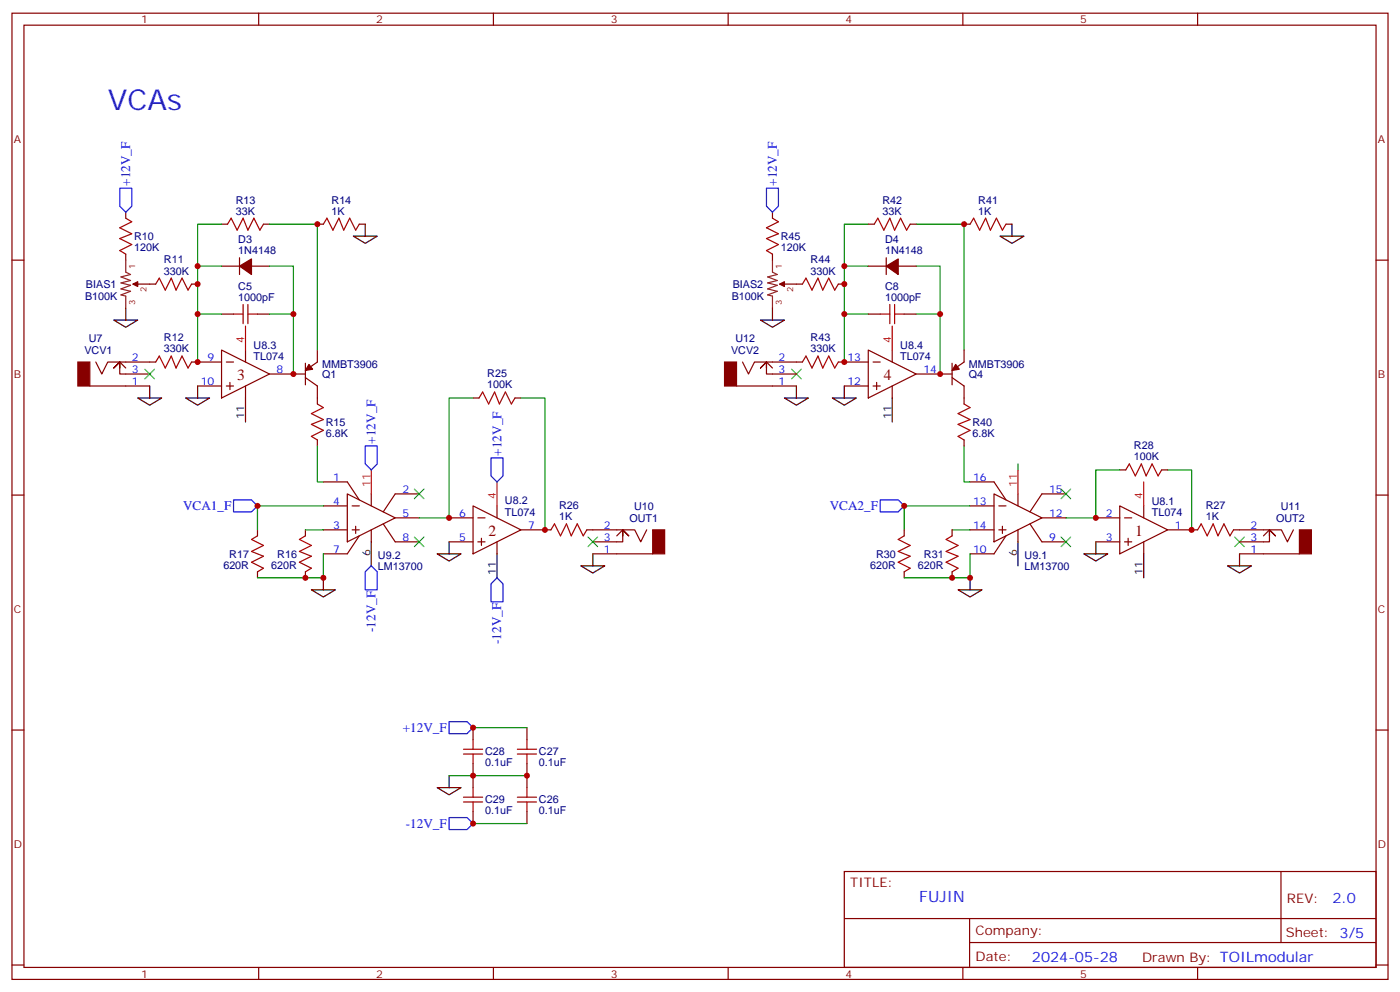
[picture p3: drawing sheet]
<svg xmlns="http://www.w3.org/2000/svg" width="412mm" height="292mm" viewBox="0 0 412 292" stroke-linecap="round" stroke-linejoin="round" font-family="sans-serif">
<g fill="none" stroke="#870000" stroke-width=".35">
<path d="M3.5 3.9h405.4v284.3h-405.4zM7.1 7.4h398.2v277.3h-398.2zM76.2 3.9v3.5M145.3 3.9v3.5M214.5 3.9v3.5M283.6 3.9v3.5M352.8 3.9v3.5M3.5 76.6h3.6M37 62.4v1.8M37 74.8v1.8M65.3 78.3h5.3M65.3 66h1.7"/>
<path d="M70.6 75.8v5M74.1 78.3h5.3M77.6 66h1.8M93.5 66h1.7M105.8 66h1.8M227.5 62.4v1.8M227.5 74.8v1.8M255.8 78.3h5.3M255.8 66h1.7M261.1 75.8v5M264.6 78.3h5.3M268.1 66h1.8"/>
<path d="M284 66h1.8M296.3 66h1.8M405.3 76.6h3.6M40.6 83.6h5.3M56.4 83.6h1.8M65.3 92.4h3.5M75.8 92.4h3.6M231.1 83.6h5.3M246.9 83.6h1.8M255.8 92.4h3.5M266.3 92.4h3.6M26.5 113.6h17.6"/>
<path d="M28.2 106.5l1.8 3.6 1.7-3.6h14.2M37 108.3l-1.7-1.8-1.8 1.8 1.8-1.8v3.6h8.8M56.4 106.5h8.9M58.2 113.6h7.1M65.3 103l14.1 7.1-14.1 7zM66.7 106.5h2.1M66.7 113.6h2.1M67.7 112.5v2.2M72.3 103v3.5M72.3 113.6v3.5M79.4 110.1h10.6M90 106.9v6.3"/>
<path d="M90 111.1l3.5 2.5v5.3M93.5 103v3.5l-3.5 2.5M139.3 117.1h1.8M151.7 117.1h1.8M217 113.6h17.6M218.7 106.5l1.8 3.6 1.7-3.6h14.2M227.5 108.3l-1.7-1.8-1.8 1.8 1.8-1.8v3.6h8.8M246.9 106.5h8.9M248.7 113.6h7.1M255.8 103l14.1 7.1-14.1 7zM257.2 106.5h2.1M257.2 113.6h2.1"/>
<path d="M258.2 112.5v2.2M262.8 103v3.5M262.8 113.6v3.5M269.9 110.1h10.6M280.5 106.9v6.3M280.5 111.1l3.5 2.5v5.3M284 103v3.5l-3.5 2.5M93.5 129.5v1.7M284 129.5v1.7M329.8 138.3h1.8M342.2 138.3h1.8M3.5 145.7h3.6"/>
<path d="M75.8 155.9v1.8M90 155.9v1.8M95.2 148.9h7.1M95.2 155.9h7.1M95.2 141.8h7.1l3.5 5.3M102.3 145.3l14.1 7.1-14.1 7.1zM103.7 148.9h2.1M103.7 155.9h2.1M104.8 154.9v2.1M105.8 157.7l-3.5 5.3h-7.1M109.4 145.3v3.6M109.4 155.9v3.6"/>
<path d="M112.9 154.2l3.5 5.3h7.1M116.4 152.4h7.1M123.5 145.3h-7.1l-3.5 5.3M132.3 159.5h7M132.3 152.4h7M139.3 148.9l14.2 7-14.2 7.1zM140.8 159.5h2.1M140.8 152.4h2.1M141.8 158.4v2.1M146.4 148.9v3.5M146.4 159.5v3.5M153.5 155.9h8.8"/>
<path d="M172.9 155.9h14.1l1.7 3.6 1.8-3.6M181.7 157.7l1.7-1.8 1.8 1.8-1.8-1.8v3.6h-8.8M266.3 155.9v1.8M280.5 155.9v1.8M285.8 148.9h7M285.8 155.9h7M285.8 141.8h7l3.5 5.3M292.8 145.3l14.1 7.1-14.1 7.1zM294.2 148.9h2.1M294.2 155.9h2.1M295.3 154.9v2.1M296.3 157.7l-3.5 5.3h-7"/>
<path d="M299.9 145.3v3.6M299.9 155.9v3.6M303.4 154.2l3.5 5.3h7.1M306.9 152.4h7.1M314 145.3h-7.1l-3.5 5.3M322.8 159.5h7M322.8 152.4h7M329.8 148.9l14.2 7-14.2 7.1zM331.3 159.5h2.1M331.3 152.4h2.1M332.3 158.4v2.1M336.9 148.9v3.5"/>
<path d="M336.9 159.5v3.5M344 155.9h8.8M363.4 155.9h14.1l1.7 3.6 1.8-3.6M372.2 157.7l1.7-1.8 1.8 1.8-1.8-1.8v3.6h-8.8M405.3 145.7h3.6M75.8 168.3v1.7M90 168.3v1.7M174.6 163h17.7M266.3 168.3v1.7M280.5 168.3v1.7M365.1 163h17.7M3.5 214.8h3.6"/>
<path d="M139.3 214.1v3.6M155.2 214.1v3.6M405.3 214.8h3.6M139.3 224.7v7.1M139.3 238.8v3.6M155.2 224.7v7.1M155.2 238.8v3.6M248.7 256.5h156.6v28.2h-156.6zM377.3 256.5v20.9M248.7 270.3h156.5M285.6 277.4h119.6M285.6 270.3v14.1"/>
<path d="M3.5 284h3.6M76.2 284.7v3.5M145.3 284.7v3.5M214.5 284.7v3.5M283.6 284.7v3.5M352.8 284.7v3.5M405.3 284h3.6"/>
</g>
<g fill="none" stroke="#a10000" stroke-width=".35">
<path d="M37 64.2l1.8 1.1-3.5 1.7 3.5 1.8-3.5 1.4 3.5 1.8-3.5 1.7 1.7 1.1M67 66l1.1-1.8 1.7 3.5 1.8-3.5 1.4 3.5 1.8-3.5 1.8 3.5 1-1.7M95.2 66l1.1-1.8 1.8 3.5 1.7-3.5 1.4 3.5 1.8-3.5 1.8 3.5 1-1.7M227.5 64.2l1.8 1.1-3.5 1.7 3.5 1.8-3.5 1.4 3.5 1.8-3.5 1.7 1.7 1.1M257.5 66l1.1-1.8 1.7 3.5 1.8-3.5 1.4 3.5 1.8-3.5 1.8 3.5 1-1.7M285.8 66l1-1.8 1.8 3.5 1.7-3.5 1.4 3.5 1.8-3.5 1.8 3.5 1-1.7M45.9 83.6l1-1.8 1.8 3.6 1.7-3.6 1.5 3.6 1.7-3.6 1.8 3.6 1-1.8M68.8 92.4h2.8M71.6 89.6v5.6M73 89.6v5.6M73 92.4h2.8M236.4 83.6l1-1.8 1.8 3.6 1.7-3.6 1.5 3.6 1.7-3.6 1.8 3.6 1-1.8"/>
<path d="M259.3 92.4h2.8M262.1 89.6v5.6M263.5 92.4h2.8M263.5 89.6v5.6M45.9 106.5l1-1.7 1.8 3.5 1.7-3.5 1.5 3.5 1.7-3.5 1.8 3.5 1-1.8M93.5 118.9l1.7 1-3.5 1.8 3.5 1.8-3.5 1.4 3.5 1.7-3.5 1.8 1.8 1.1M141.1 117.1l1.1-1.7 1.7 3.5 1.8-3.5 1.4 3.5 1.8-3.5 1.7 3.5 1.1-1.8M236.4 106.5l1-1.7 1.8 3.5 1.7-3.5 1.5 3.5 1.7-3.5 1.8 3.5 1-1.8M284 118.9l1.8 1-3.6 1.8 3.6 1.8-3.6 1.4 3.6 1.7-3.6 1.8 1.8 1.1M331.6 138.3l1.1-1.8 1.7 3.6 1.8-3.6 1.4 3.6 1.8-3.6 1.7 3.6 1.1-1.8M75.8 157.7l-1.7 1.1 3.5 1.7-3.5 1.8 3.5 1.4-3.5 1.8 3.5 1.7-1.8 1.1M90 157.7l-1.8 1.1 3.5 1.7-3.5 1.8 3.5 1.4-3.5 1.8 3.5 1.7-1.7 1.1"/>
<path d="M162.3 155.9l1-1.7 1.8 3.5 1.8-3.5 1.4 3.5 1.7-3.5 1.8 3.5 1.1-1.8M266.3 157.7l-1.7 1.1 3.5 1.7-3.5 1.8 3.5 1.4-3.5 1.8 3.5 1.7-1.8 1.1M280.5 157.7l-1.8 1.1 3.5 1.7-3.5 1.8 3.5 1.4-3.5 1.8 3.5 1.7-1.7 1.1M352.8 155.9l1-1.7 1.8 3.5 1.8-3.5 1.4 3.5 1.7-3.5 1.8 3.5 1.1-1.8M139.3 217.7v2.8M155.2 217.7v2.8M136.5 234.6h5.7M136.5 236h5.7M136.5 220.5h5.7M136.5 221.9h5.7M139.3 221.9v2.8M139.3 231.8v2.8"/>
<path d="M139.3 236v2.8M152.4 234.6h5.6M152.4 236h5.6M152.4 220.5h5.6M152.4 221.9h5.6M155.2 221.9v2.8M155.2 231.8v2.8M155.2 236v2.8"/>
</g>
<path d="M37 76.6v3.5l1.5 .7-2.9 .7 2.9 1-2.9 .8 2.9 .7-2.9 1 2.9 .7-2.9 1.1 1.4 .3v3.6M227.5 76.6v3.5l1.5 .7-2.9 .7 2.9 1-2.9 .8 2.9 .7-2.9 1 2.9 .7-2.9 1.1 1.4 .3v3.6M39.2 83.6h1.4M229.7 83.6h1.4" fill="none" stroke="#8c2424" stroke-width=".35"/>
<g fill="#870000" stroke="#870000" stroke-width=".35">
<path d="M39.2 83.6l1.4-.7v1.4z"/>
<path d="M22.9 106.5h3.6v7.1h-3.6z"/>
<path d="M70.6 78.3l3.5-2.1v4.6z"/>
<path d="M91 107.2l1.1 1.5-2.1 .3z"/>
<path d="M192.3 155.9h3.5v7.1h-3.5z"/>
<path d="M382.8 155.9h3.5v7.1h-3.5z"/>
<path d="M281.5 107.2l1.1 1.5-2.1 .3z"/>
<path d="M261.1 78.3l3.5-2.1v4.6z"/>
<path d="M213.4 106.5h3.6v7.1h-3.6z"/>
<path d="M229.7 83.6l1.4-.7v1.4z"/>
</g>
<g fill="none" stroke="#000" stroke-width=".35">
<path d="M104.1 69.5h7l-3.5 2.1zM107.6 66v3.5M294.6 69.5h7l-3.5 2.1zM298.1 66v3.5M33.5 94.2h7.1l-3.6 2.1zM37 90.7v3.5M224 94.2h7.1l-3.6 2.1zM227.5 90.7v3.5M35.3 106.5v1.8M40.6 117.1h7l-3.5 2.1zM44.1 113.6v3.5M54.7 117.1h7l-3.5 2.1z"/>
<path d="M58.2 113.6v3.5M72.3 117.1v7.1M225.8 106.5v1.8M231.1 117.1h7l-3.5 2.1zM234.6 113.6v3.5M245.2 117.1h7l-3.5 2.1zM248.7 113.6v3.5M262.8 117.1v7.1M109.4 159.5v7M132.3 159.5v3.5M183.4 155.9v1.8M299.9 159.5v7"/>
<path d="M322.8 159.5v3.5M373.9 155.9v1.8M91.7 173.6h7.1l-3.6 2.1zM95.2 170v3.6M128.8 163h7l-3.5 2.1zM146.4 163v7M171.1 166.5h7.1l-3.6 2.1zM174.6 163v3.5M282.2 173.6h7.1l-3.5 2.1zM285.8 170v3.6M319.3 163h7l-3.5 2.1zM336.9 163v7"/>
<path d="M361.6 166.5h7.1l-3.6 2.1zM365.1 163v3.5M128.8 231.8h7l-3.5 2.1zM132.3 228.2v3.6"/>
</g>
<g fill="none" stroke="#3c3" stroke-width=".35">
<path d="M42.7 108.7l2.8 2.8M45.5 108.7l-2.8 2.8M233.2 108.7l2.8 2.8M236 108.7l-2.8 2.8M122.1 143.9l2.8 2.9M122.1 158l2.8 2.9M124.9 143.9l-2.8 2.9M124.9 158l-2.8 2.9M173.2 158l2.8 2.9M176 158l-2.8 2.9M312.6 158l2.8 2.9M312.6 143.9l2.8 2.9"/>
<path d="M315.4 158l-2.8 2.9M315.4 143.9l-2.8 2.9M363.7 158l2.8 2.9M366.5 158l-2.8 2.9"/>
</g>
<g fill="none" stroke="#008700" stroke-width=".35">
<path d="M58.2 78.3h7.1M65.3 66h-7.1v40.5M79.4 78.3h7v31.8M79.4 66h14.1v37M248.7 78.3h7.1M255.8 66h-7.1v40.5M269.9 66h14.1v37M269.9 78.3h7v31.8M58.2 92.4h7.1M79.4 92.4h7M248.7 92.4h7.1M269.9 92.4h7"/>
<path d="M139.3 117.1h-7v35.3h-8.8M153.5 117.1h7v38.8M93.5 131.2v10.6h1.7M284 131.2v10.6h1.8M299.9 136.5v1.8M329.8 138.3h-7v14.1h-8.8M344 138.3h7v17.6M90 155.9h5.2M95.2 148.9h-19.4v7M280.5 155.9h5.3M285.8 148.9h-19.5v7M95.2 163v7h-19.4"/>
<path d="M285.8 163v7h-19.5M139.3 214.1h15.9M132.3 228.2h22.9M139.3 242.4h15.9"/>
</g>
<path d="M72.3 96v7M262.8 96v7M109.4 138.3v7M299.9 138.3v7M146.4 141.8v7.1M336.9 141.8v7.1" fill="none" stroke="#f00" stroke-width=".35"/>
<path d="M35.3 55.4h3.5v5.3l-1.8 1.7-1.7-1.7zM225.8 55.4h3.5v5.3l-1.8 1.7-1.7-1.7zM107.6 131.2h3.5v5.3l-1.7 1.8-1.8-1.8zM144.6 134.8h3.6v5.3l-1.8 1.7-1.8-1.7zM68.8 147.1h5.3l1.7 1.8-1.7 1.7h-5.3zM259.3 147.1h5.3l1.7 1.8-1.7 1.7h-5.3zM109.4 166.5l1.7 1.8v5.3h-3.5v-5.3zM144.6 171.8l1.8-1.8 1.8 1.8v5.3h-3.6zM132.3 212.4h5.3l1.7 1.7-1.7 1.8h-5.3zM132.3 240.6h5.3l1.7 1.8-1.7 1.7h-5.3z" fill="none" stroke="#00f" stroke-width=".35"/>
<g fill="#c00">
<circle cx="86.4" cy="92.4" r=".88"/>
<circle cx="58.2" cy="83.6" r=".88"/>
<circle cx="58.2" cy="78.3" r=".88"/>
<circle cx="58.2" cy="92.4" r=".88"/>
<circle cx="93.5" cy="66" r=".88"/>
<circle cx="132.3" cy="152.4" r=".88"/>
<circle cx="160.5" cy="155.9" r=".88"/>
<circle cx="284" cy="66" r=".88"/>
<circle cx="248.7" cy="92.4" r=".88"/>
<circle cx="248.7" cy="78.3" r=".88"/>
<circle cx="248.7" cy="83.6" r=".88"/>
<circle cx="276.9" cy="92.4" r=".88"/>
<circle cx="280.5" cy="170" r=".88"/>
<circle cx="90" cy="170" r=".88"/>
<circle cx="155.2" cy="228.2" r=".88"/>
<circle cx="139.3" cy="228.2" r=".88"/>
<circle cx="322.8" cy="152.4" r=".88"/>
<circle cx="351" cy="155.9" r=".88"/>
<circle cx="86.4" cy="110.1" r=".88"/>
<circle cx="58.2" cy="106.5" r=".88"/>
<circle cx="276.9" cy="110.1" r=".88"/>
<circle cx="248.7" cy="106.5" r=".88"/>
<circle cx="75.8" cy="148.9" r=".88"/>
<circle cx="266.3" cy="148.9" r=".88"/>
<circle cx="95.3" cy="170" r=".88"/>
<circle cx="285.8" cy="170" r=".88"/>
<circle cx="139.3" cy="214.1" r=".88"/>
<circle cx="139.3" cy="242.4" r=".88"/>
</g>
<text font-size="8.5" fill="#00f" x="31.7" y="32.5">VCAs</text>
<g font-size="4.6" fill="#800">
<text x="69.8" y="111.8">3</text>
<text x="260.3" y="111.8">4</text>
<text x="143.9" y="157.7">2</text>
<text x="334.4" y="157.7">1</text>
</g>
<text font-size="4.6" fill="#00f" x="270.8" y="265.5">FUJIN</text>
<g font-size="4.2" fill="#00f">
<text x="392.5" y="265.7">2.0</text>
<text x="304" y="283.1">2024-05-28</text>
</g>
<g font-size="3.9" fill="#00f">
<text x="38.3" y="54.7" transform="rotate(-90 38.3 54.7)">+12V_F</text>
<text x="228.8" y="54.7" transform="rotate(-90 228.8 54.7)">+12V_F</text>
<text x="110.6" y="130.5" transform="rotate(-90 110.6 130.5)">+12V_F</text>
<text x="147.7" y="134.1" transform="rotate(-90 147.7 134.1)">+12V_F</text>
<text x="53.9" y="150.1">VCA1_F</text>
<text x="244.4" y="150.1">VCA2_F</text>
<text x="110.6" y="186" transform="rotate(-90 110.6 186)">-12V_F</text>
<text x="147.7" y="189.5" transform="rotate(-90 147.7 189.5)">-12V_F</text>
<text x="118.7" y="215.4">+12V_F</text>
<text x="119.6" y="243.6">-12V_F</text>
</g>
<g font-size="3.9" fill="#800">
<text x="250.5" y="261.1">TITLE:</text>
<text x="379.1" y="265.7">REV:</text>
<text x="287.4" y="275.3">Company:</text>
<text x="378.7" y="275.9">Sheet: 3/5</text>
<text x="287.4" y="282.9">Date:</text>
<text x="336.4" y="283">Drawn By: TOILmodular</text>
</g>
<g font-size="3.2" fill="#800">
<text x="41.6" y="6.9">1</text>
<text x="110.8" y="6.9">2</text>
<text x="179.9" y="6.9">3</text>
<text x="249.1" y="6.9">4</text>
<text x="318.2" y="6.9">5</text>
<text x="4.1" y="42">A</text>
<text x="405.9" y="42">A</text>
<text x="4.1" y="111.1">B</text>
<text x="405.9" y="111.1">B</text>
<text x="4.1" y="180.3">C</text>
<text x="405.9" y="180.3">C</text>
<text x="4.1" y="249.4">D</text>
<text x="405.9" y="249.4">D</text>
<text x="41.6" y="287.7">1</text>
<text x="110.8" y="287.7">2</text>
<text x="179.9" y="287.7">3</text>
<text x="249.1" y="287.7">4</text>
<text x="318.2" y="287.7">5</text>
</g>
<g font-size="3.2" fill="#000080">
<text x="69.4" y="59.9">R13</text>
<text x="97.7" y="59.9">R14</text>
<text x="259.9" y="59.9">R42</text>
<text x="288.2" y="59.9">R41</text>
<text x="69.4" y="63.1">33K</text>
<text x="97.7" y="63.1">1K</text>
<text x="259.9" y="63.1">33K</text>
<text x="288.2" y="63.1">1K</text>
<text x="39.5" y="70.6">R10</text>
<text x="70.2" y="71.6">D3</text>
<text x="230" y="70.6">R45</text>
<text x="260.7" y="71.6">D4</text>
<text x="39.5" y="73.9">120K</text>
<text x="48.3" y="77.5">R11</text>
<text x="70.2" y="74.8">1N4148</text>
<text x="230" y="73.9">120K</text>
<text x="238.8" y="77.5">R44</text>
<text x="260.7" y="74.8">1N4148</text>
<text x="48.3" y="80.8">330K</text>
<text x="238.8" y="80.8">330K</text>
<text x="25.1" y="88.2">B100K</text>
<text x="25.3" y="84.7">BIAS1</text>
<text x="70.2" y="88.5">1000pF</text>
<text x="70.2" y="85.4">C5</text>
<text x="215.6" y="88.2">B100K</text>
<text x="215.8" y="84.7">BIAS2</text>
<text x="260.7" y="88.5">1000pF</text>
<text x="260.7" y="85.4">C8</text>
<text x="26.1" y="100.6">U7</text>
<text x="48.3" y="100.5">R12</text>
<text x="216.6" y="100.6">U12</text>
<text x="238.8" y="100.5">R43</text>
<text x="24.9" y="104.1">VCV1</text>
<text x="48.3" y="103.7">330K</text>
<text x="74.7" y="105.9">TL074</text>
<text x="74.7" y="102.7">U8.3</text>
<text x="215.4" y="104.1">VCV2</text>
<text x="238.8" y="103.7">330K</text>
<text x="265.2" y="105.9">TL074</text>
<text x="265.2" y="102.7">U8.4</text>
<text x="94.9" y="108.2">MMBT3906</text>
<text x="94.9" y="111.4">Q1</text>
<text x="143.5" y="111">R25</text>
<text x="285.4" y="108.2">MMBT3906</text>
<text x="285.4" y="111.4">Q4</text>
<text x="143.5" y="114.3">100K</text>
<text x="96" y="125.3">R15</text>
<text x="286.5" y="125.3">R40</text>
<text x="96" y="128.5">6.8K</text>
<text x="286.5" y="128.5">6.8K</text>
<text x="334" y="135.5">100K</text>
<text x="334" y="132.2">R28</text>
<text x="148.8" y="148.4">U8.2</text>
<text x="164.7" y="149.9">R26</text>
<text x="186.8" y="150">U10</text>
<text x="339.3" y="148.5">U8.1</text>
<text x="355.2" y="149.9">R27</text>
<text x="377.3" y="150">U11</text>
<text x="148.8" y="151.8">TL074</text>
<text x="164.7" y="153.1">1K</text>
<text x="185.4" y="153.5">OUT1</text>
<text x="339.3" y="151.7">TL074</text>
<text x="355.2" y="153.1">1K</text>
<text x="375.9" y="153.5">OUT2</text>
<text x="65.8" y="167.3">620R</text>
<text x="67.6" y="164.1">R17</text>
<text x="79.9" y="167.3">620R</text>
<text x="81.7" y="164.1">R16</text>
<text x="111.3" y="167.6">LM13700</text>
<text x="111.3" y="164.4">U9.2</text>
<text x="256.3" y="167.3">620R</text>
<text x="258.1" y="164.1">R30</text>
<text x="270.4" y="167.3">620R</text>
<text x="272.2" y="164.1">R31</text>
<text x="301.8" y="167.6">LM13700</text>
<text x="301.8" y="164.4">U9.1</text>
<text x="142.9" y="225.5">0.1uF</text>
<text x="142.9" y="222.3">C28</text>
<text x="158.7" y="225.5">0.1uF</text>
<text x="158.7" y="222.3">C27</text>
<text x="142.9" y="239.6">0.1uF</text>
<text x="142.9" y="236.4">C29</text>
<text x="158.7" y="239.6">0.1uF</text>
<text x="158.7" y="236.4">C26</text>
</g>
<g font-size="3.2" fill="#f00">
<text x="72" y="100.9" transform="rotate(-90 72 100.9)">4</text>
<text x="262.5" y="100.9" transform="rotate(-90 262.5 100.9)">4</text>
<text x="109" y="143.2" transform="rotate(-90 109 143.2)">11</text>
<text x="299.5" y="143.2" transform="rotate(-90 299.5 143.2)">11</text>
<text x="146" y="146.8" transform="rotate(-90 146 146.8)">4</text>
<text x="336.5" y="146.8" transform="rotate(-90 336.5 146.8)">4</text>
</g>
<g font-size="3.2" fill="#00f">
<text x="38.8" y="106.2">2</text>
<text x="61.1" y="106.2">9</text>
<text x="229.3" y="106.2">2</text>
<text x="249.6" y="106.2">13</text>
<text x="38.8" y="113.2">1</text>
<text x="38.8" y="109.7">3</text>
<text x="59.1" y="113.2">10</text>
<text x="81.5" y="109.7">8</text>
<text x="229.3" y="113.2">1</text>
<text x="229.3" y="109.7">3</text>
<text x="249.6" y="113.2">12</text>
<text x="272" y="109.7">14</text>
<text x="98.2" y="141.5">1</text>
<text x="286.7" y="141.5">16</text>
<text x="98.2" y="148.5">4</text>
<text x="118.5" y="145">2</text>
<text x="286.7" y="148.5">13</text>
<text x="309" y="145">15</text>
<text x="98.2" y="155.6">3</text>
<text x="118.5" y="152">5</text>
<text x="135.2" y="152">6</text>
<text x="155.6" y="155.6">7</text>
<text x="177.9" y="155.6">2</text>
<text x="286.7" y="155.6">14</text>
<text x="309" y="152">12</text>
<text x="325.7" y="152">2</text>
<text x="346.1" y="155.6">1</text>
<text x="368.4" y="155.6">2</text>
<text x="118.5" y="159.1">8</text>
<text x="135.2" y="159.1">5</text>
<text x="177.9" y="159.1">3</text>
<text x="309" y="159.1">9</text>
<text x="325.7" y="159.1">3</text>
<text x="368.4" y="159.1">3</text>
<text x="98.2" y="162.6">7</text>
<text x="177.9" y="162.6">1</text>
<text x="286.7" y="162.6">10</text>
<text x="368.4" y="162.6">1</text>
</g>
<g font-size="3.2">
<text x="72" y="123.3" transform="rotate(-90 72 123.3)">11</text>
<text x="262.5" y="123.3" transform="rotate(-90 262.5 123.3)">11</text>
<text x="109" y="163.6" transform="rotate(-90 109 163.6)">6</text>
<text x="299.5" y="163.6" transform="rotate(-90 299.5 163.6)">6</text>
<text x="146" y="169.1" transform="rotate(-90 146 169.1)">11</text>
<text x="336.5" y="169.1" transform="rotate(-90 336.5 169.1)">11</text>
</g>
<g font-size="2.5" fill="#800">
<text x="39.8" y="79.3" transform="rotate(-90 39.8 79.3)">1</text>
<text x="230.3" y="79.3" transform="rotate(-90 230.3 79.3)">1</text>
<text x="39.8" y="89.8" transform="rotate(-90 39.8 89.8)">3</text>
<text x="43.2" y="85.8" transform="rotate(-90 43.2 85.8)">2</text>
<text x="230.3" y="89.8" transform="rotate(-90 230.3 89.8)">3</text>
<text x="233.7" y="85.8" transform="rotate(-90 233.7 85.8)">2</text>
</g>
</svg>
